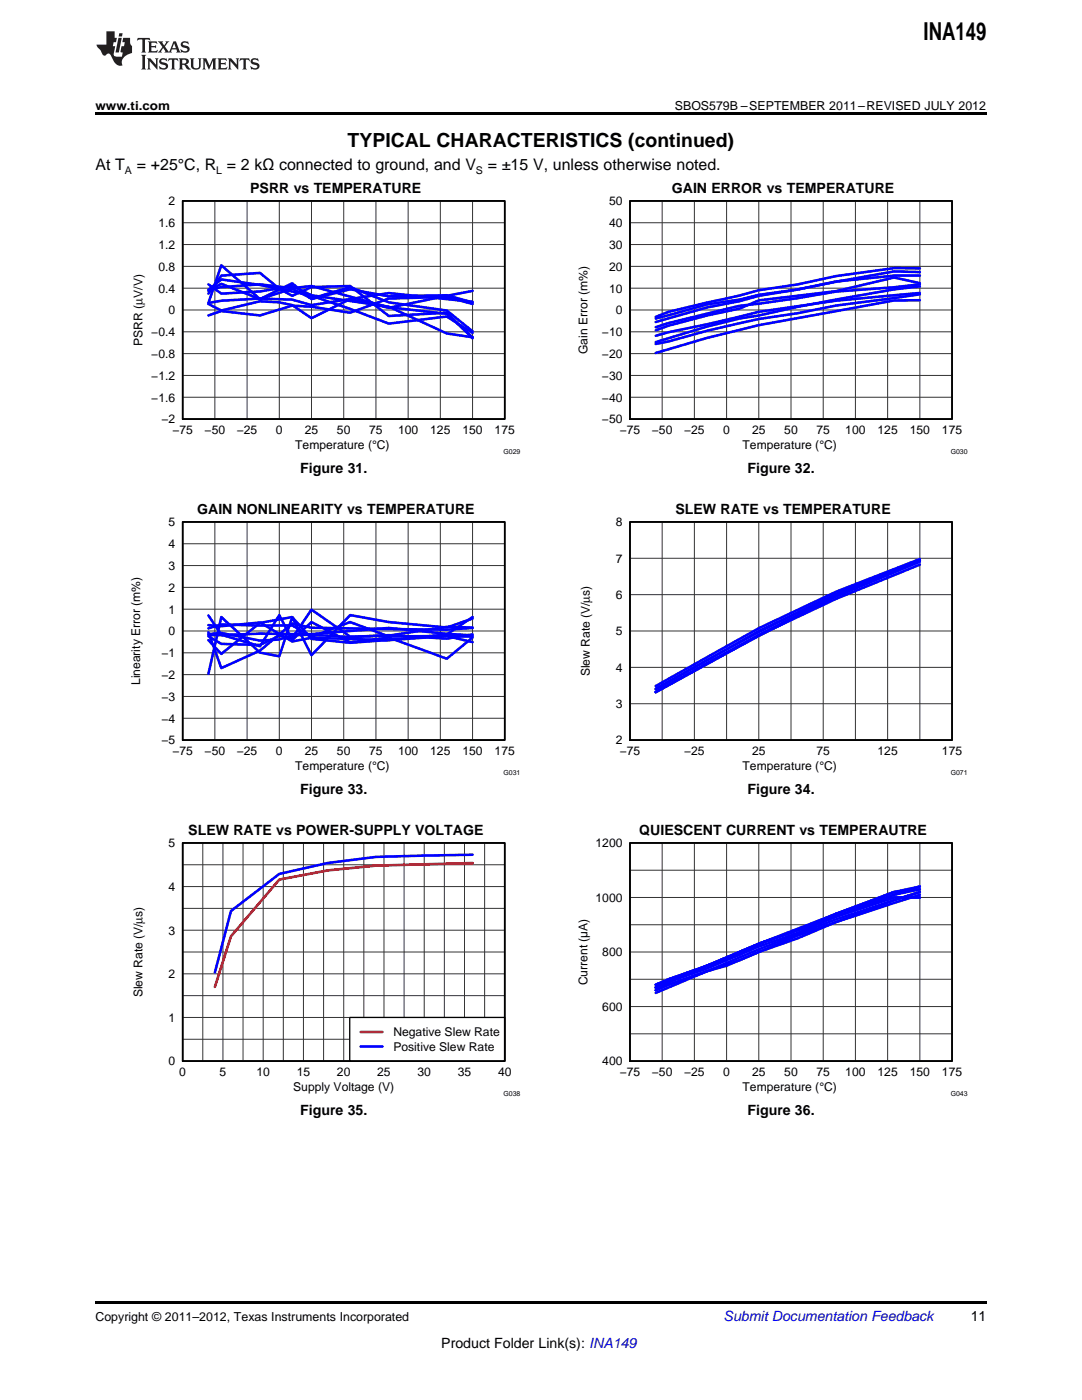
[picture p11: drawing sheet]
<svg xmlns="http://www.w3.org/2000/svg" width="216mm" height="279mm" viewBox="0 0 216 279" stroke-linecap="round" stroke-linejoin="round" font-family="sans-serif">
<path d="M36.4 168.2h64.3v43.6h-64.3z" fill="none" stroke="#000" stroke-width=".26"/>
<g fill="none" stroke="#333" stroke-width=".2">
<path d="M36.4 168.2h64.3v43.6h-64.3zM36.4 176.9h64.3M36.4 172.6h64.3M40.5 168.2v43.6M44.5 168.2v43.6M48.5 168.2v43.6M52.5 168.2v43.6M56.5 168.2v43.6M60.5 168.2v43.6M64.6 168.2v43.6M68.6 168.2v43.6M72.6 168.2v43.6"/>
<path d="M76.6 168.2v43.6M80.6 168.2v43.6M84.7 168.2v43.6M88.7 168.2v43.6M92.7 168.2v43.6M96.7 168.2v43.6M36.4 198.7h64.3M36.4 194.3h64.3M36.4 190h64.3M36.4 185.6h64.3M36.4 181.3h64.3M36.4 207.4h64.3"/>
<path d="M36.4 203.1h64.3"/>
</g>
<path d="M94.3 172.2l-19.3 .6-9.6 .9-9.7 1.8-9.6 11.4-3.2 10.1" fill="none" stroke="#f00" stroke-width=".52"/>
<path d="M94.3 170.6l-19.3 .4-9.6 1.2-9.7 2.2-9.6 7.4-3.2 12.3" fill="none" stroke="#00f" stroke-width=".52"/>
<path d="M69.8 203.1h30.9v8.7h-30.9z" fill="#fff"/>
<path d="M36.4 40.1h64.3v43.5h-64.3zM125.7 40.1h64.3v43.5h-64.3zM36.4 104.2h64.3v43.5h-64.3zM125.7 104.2h64.3v43.5h-64.3zM125.7 168.2h64.3v43.6h-64.3zM69.8 203.1h30.9v8.7h-30.9z" fill="none" stroke="#000" stroke-width=".26"/>
<path d="M72 206h4.3" fill="none" stroke="#f00" stroke-width=".52"/>
<g fill="none" stroke="#00f" stroke-width=".52">
<path d="M41.6 56.7l2.6 1.9 7.7-.4 6.4-1.1 3.9 1.8 15.4 2.3 11.6 5.3 5.1 .8-5.1-4.7-11.6-1.3-15.4-4.2-3.9 .4-6.4-.8-7.7 .6-2.6 .5 2.6-2 7.7 1.1 10.3 2.1 7.7 2.6 7.7 3 11.6-1.4 5.1 3.2M41.6 58.1l2.6-1.5 7.7 3.1 6.4-2.1 3.9 2 7.7-2.3 7.7 3 11.6 1.7 5.1 4.1M41.6 58.6l2.6-3.6 7.7-.5 3.8 3.1 2.6 1.4 3.9-1.7 7.7-.2 7.7 6 11.6-.7 5.1 5.1M94.3 58.1l-16.7 3.3-7.7-1.7-7.7 3.8-3.9-2.6-2.6-.6-3.8-.2-7.7 1.9-2.6-1.3M183.5 58.5l-16.7 1.5-15.4 2.2-10.3 2.5-7.7 1.6-2.6 .7M183.5 59.9l-5.1 .1-11.6 2.1a243.9 243.9 0 0 0-36 8.3M183.5 58.7l-16.7 2.3-7.7 1.5a164.1 164.1 0 0 0-25.7 5.6l-2.6 .5M183.5 55h-5.1l-11.6 1.2-7.7 1.6-7.7 1.2-3.8 1.1-6.5 1.2-10.3 3M183.5 54.3l-5.1-.1-11.6 2-7.7 1.6-7.7 1-3.8 1-6.5 .9-10.3 2.9M183.5 56.5l-5.1-1.1-11.6 2.7-15.4 1.8-3.8 1.7-6.5 1.4-7.7 2-2.6 .9M183.5 57.2l-5.1 .6-11.6 2-7.7 1.4-7.7 1.8-3.8 .6-6.5 1.6-10.3 3.1M183.5 56.7l-5.1 .6-11.6 .9-7.7 1.3-11.5 1.5-14.2 3.5-2.6 .8"/>
<path d="M183.5 53.6l-5.1-.1-11.6 1.6-7.7 1.7-7.7 1.1-3.8 1.1-14.2 3.2-2.6 1M94.3 60.2l-16.7-1.7-15.4 2.4-3.9-1.1-6.4-.2-7.7 .4-2.6 .5 2.6-7.6 7.7 6.8 6.4-3.2 3.9 3.2 7.7-2 7.7 1.4 11.6-.2 5.1 1.4M94.3 60.7l-5.1-1.4-11.6 .3-7.7 2.8-7.7-1.2-3.9-.2-6.4 2-7.7-.9-2.6 .9M183.5 111.9l-16.7 7-15.4 7.8-10.3 5.6-10.3 5.8 20.6-11.3 15.4-7.3 16.7-6.8M183.5 112.1l-16.7 7-15.4 7.8-20.6 11.2M183.5 111.6l-16.7 6.5-15.4 7.3-20.6 11.5M41.6 126.7l2.6 .1 7.7-.3h10.3l15.4-1.2 11.6 1.2 5.1 .3M41.6 124.8l2.6 .2 7.7-.8 6.4 3.8 3.9-.7 15.4 .5 11.6-.9 5.1 .2M41.6 126.5l2.6-.2 7.7 1.5 3.8-.2 2.6-.8 3.9-.1 7.7 .4 7.7-.3 11.6 .7 5.1-.9M41.6 125.4l2.6-.8 7.7 .2h6.4l3.9 2.3 7.7-3 7.7 2.9 11.6-.1 5.1 1.3M41.6 122.8l2.6 3.9 7.7 2.3 3.8-6.2 2.6 4.9 3.9-3.6 7.7 4.1 7.7-1 11.6 4.3 5.1-4.3M94.3 125.3l-5.1 .4-27-.4-3.9-.8-6.4 5.3-7.7 3.5-2.6-7.1"/>
<path d="M94.3 123.1l-5.1 3.5-19.3 1.7-7.7-.8-3.9-4.4-6.4 1.2-7.7 6.2-2.6-2.7M94.3 125.2l-5.1-.1-11.6 1.7-7.7 .3-7.7-5.4-3.9 5.7-2.6-.5-3.8 1.8-7.7-.2-2.6-1.5M94.3 123.4l-5.1 1.8-11.6-1.1-7.7-1.3-7.7 8-3.9-7.6-2.6 7.8-3.8-.8-7.7-7.1-2.6 11.4M130.8 137.4l20.6-11.3 15.4-7.6 16.7-6.7-16.7 6.7-15.4 7.4-20.6 11.7M183.5 178.6l-16.7 5.4-7.7 3.3-7.7 2.7-3.8 1.6-14.2 4.9-2.6 1.1 2.6-1.1 7.7-2.7a384.2 384.2 0 0 1 42.4-15.8l-5.1 1.7-11.6 4.3-7.7 2.7-14.1 6-3.9 1.1-10.3 4.4M130.8 196.5l2.6-1.1 7.7-2.7 10.3-4.3 27-10.4 5.1-1.1-5.1 1.7-11.6 4.3-15.4 5.5-3.8 2.1-6.5 2.2-10.3 4.4 20.6-8.7 7.7-2.8 7.7-3.2 11.6-3.8 5.1-1.1-5.1 .5-11.6 4.4-7.7 3.2a234.5 234.5 0 0 0-18 7.1l-7.7 2.7zM130.8 197.1l2.6-1.1 7.7-2.7 6.5-2.8 3.8-2.1 15.4-5.5 11.6-3.8h5.1h-5.1l-11.6 3.8-7.7 3.3-7.7 2.7-3.8 1.6-6.5 2.2zM72 208.9h4.3"/>
</g>
<path d="M36.4 40.1h64.3v43.5h-64.3zM125.7 40.1h64.3v43.5h-64.3zM36.4 104.2h64.3v43.5h-64.3zM125.7 104.2h64.3v43.5h-64.3zM36.4 168.2h64.3v43.6h-64.3zM125.7 168.2h64.3v43.6h-64.3z" fill="none" stroke="#000" stroke-width=".35"/>
<g fill="none" stroke="#333" stroke-width=".2">
<path d="M36.4 40.1h64.3v43.5h-64.3zM36.4 57.5h64.3M36.4 53.2h64.3M36.4 48.8h64.3M36.4 44.5h64.3M42.9 40.1v43.5M49.3 40.1v43.5M55.7 40.1v43.5M62.2 40.1v43.5M68.6 40.1v43.5M75 40.1v43.5M81.4 40.1v43.5"/>
<path d="M87.9 40.1v43.5M94.3 40.1v43.5M125.7 40.1h64.3v43.5h-64.3zM125.7 57.5h64.3M125.7 53.2h64.3M125.7 48.8h64.3M125.7 44.5h64.3M132.1 40.1v43.5M138.6 40.1v43.5M145 40.1v43.5M151.4 40.1v43.5M157.8 40.1v43.5"/>
<path d="M164.3 40.1v43.5M170.7 40.1v43.5M177.1 40.1v43.5M183.5 40.1v43.5M36.4 79.3h64.3M36.4 74.9h64.3M36.4 70.6h64.3M36.4 66.2h64.3M36.4 61.9h64.3M125.7 79.3h64.3M125.7 74.9h64.3M125.7 70.6h64.3"/>
<path d="M125.7 66.2h64.3M125.7 61.9h64.3M36.4 104.2h64.3v43.5h-64.3zM36.4 117.2h64.3M36.4 112.9h64.3M36.4 108.5h64.3M42.9 104.2v43.5M49.3 104.2v43.5M55.7 104.2v43.5M62.2 104.2v43.5M68.6 104.2v43.5M75 104.2v43.5"/>
<path d="M81.4 104.2v43.5M87.9 104.2v43.5M94.3 104.2v43.5M125.7 104.2h64.3v43.5h-64.3zM125.7 118.7h64.3M125.7 111.4h64.3M132.1 104.2v43.5M138.6 104.2v43.5M145 104.2v43.5M151.4 104.2v43.5M157.8 104.2v43.5M164.3 104.2v43.5"/>
<path d="M170.7 104.2v43.5M177.1 104.2v43.5M183.5 104.2v43.5M36.4 139h64.3M36.4 134.6h64.3M36.4 130.3h64.3M36.4 125.9h64.3M36.4 121.6h64.3M125.7 125.9h64.3M125.7 133.2h64.3M36.4 143.3h64.3M125.7 140.4h64.3"/>
<path d="M125.7 168.2h64.3v43.6h-64.3zM125.7 179.1h64.3M125.7 173.7h64.3M132.1 168.2v43.6M138.6 168.2v43.6M145 168.2v43.6M151.4 168.2v43.6M157.8 168.2v43.6M164.3 168.2v43.6M170.7 168.2v43.6M177.1 168.2v43.6M183.5 168.2v43.6"/>
<path d="M125.7 195.4h64.3M125.7 190h64.3M125.7 184.6h64.3M125.7 206.3h64.3M125.7 200.9h64.3"/>
</g>
<g fill="#231f20">
<path d="M27.5 7.6l-.1 .5 .4-.2h.6v.1v2.1l-.2 .4h1l-.3-.4v-2.1l.1-.1h.5l.5 .2-.2-.5zM29.5 8.3l.2 .3v1.5l-.2 .4h1.8l.2-.6a1.04 1.04 0 0 1-1.3 .2v-.7h.6l.3 .2v-.6l-.3 .2h-.6v-.6l.8-.1 .4 .3-.2-.5zM31.5 8.3l.9 1.1-.9 1.1h.8l-.2-.2 .5-.7 .4 .7-.2 .2h1.5l-.1-.2 .1-.4h.9l.1 .4-.2 .2h1l-.3-.3-.7-1.9h-.5l-.9 2-.8-1 .9-1h-.8l.1 .3-.3 .5-.4-.6 .2-.2zM34.7 8.6l.4 1h-.7zM36.3 8.4a.63 .63 0 0 0-.2 .7 .63 .63 0 0 0 .6 .4l.6 .2 .1 .2a.75 .75 0 0 1-.7 .4 .75 .75 0 0 1-.6-.5l.1 .7 .1-.1a1.11 1.11 0 0 0 1.5-.6 1.13 1.13 0 0 0-1.2-.8l-.1-.4a1.04 1.04 0 0 1 1.2 .2l-.2-.5-.1 .1-.5-.2zM28.2 10.9l.2 .4v2.2l-.2 .4h1l-.3-.4v-2.2l.3-.4zM29.3 11.6l.3 .4v1.5l-.3 .4h.8l-.2-.4v-1.3l1.5 1.7v-1.9l.2-.4h-.7l.2 .4v.9l-1.1-1.3zM32 11.8a.62 .62 0 0 0-.2 .7 .62 .62 0 0 0 .6 .4l.6 .1 .1 .3a.76 .76 0 0 1-.7 .3 .76 .76 0 0 1-.6-.4l.1 .7 .1-.1a1.11 1.11 0 0 0 1.5-.6 1.13 1.13 0 0 0-1.2-.8l-.1-.4a1.04 1.04 0 0 1 1.2 .2l-.2-.6-.1 .1-.5-.1zM33.7 11.6l-.2 .6a.61 .61 0 0 1 .8-.3v1.6l-.2 .4h.9l-.2-.4v-1.6a.63 .63 0 0 1 .8 .3l-.2-.6zM35.6 11.6l.3 .4v1.5l-.3 .4h1l-.2-.2v-.8l.5 .2a.76 .76 0 0 0 1.2 .7l-1-1a.58 .58 0 0 0 .6-.5 .58 .58 0 0 0-.5-.6zM36.4 11.9h.1a.45 .45 0 0 1 .5 .1 .45 .45 0 0 1 .1 .5l-.7 .2zM37.9 11.6l.2 .2a2.17 2.17 0 0 0 .3 1.9 .99 .99 0 0 0 1.6-.6v-1.1l.2-.4h-.7l.2 .2a1.92 1.92 0 0 1-.2 1.8 .6 .6 0 0 1-.9-.5v-1.1l.2-.4zM40.4 11.6l.2 .4v1.5l-.2 .4h.7l-.2-.4v-1.4l.8 1.8 .8-1.8v1.4l-.2 .4h.9l-.2-.4v-1.5l.2-.4h-.8l-.6 1.5-.6-1.5zM43.4 11.6l.2 .4v1.5l-.2 .4h1.8l.2-.6a1.04 1.04 0 0 1-1.3 .1v-.6h.5l.4 .2v-.6l-.4 .2h-.5v-.7h.8l.3 .3-.1-.6zM45.5 11.6l.2 .4v1.5l-.2 .4h.7l-.2-.4v-1.3l1.5 1.7v-1.9l.2-.4h-.7l.2 .4v.9l-1.1-1.3zM47.9 11.6l-.1 .6a.61 .61 0 0 1 .8-.3v1.6l-.3 .4h1l-.3-.4 .1-1.6a.63 .63 0 0 1 .7 .3l-.1-.6zM50.2 11.8a.62 .62 0 0 0-.2 .7 .62 .62 0 0 0 .6 .4l.6 .1 .2 .3a.76 .76 0 0 1-.8 .3 .76 .76 0 0 1-.6-.4l.1 .7 .2-.1a1.11 1.11 0 0 0 1.5-.6 1.13 1.13 0 0 0-1.3-.8l-.1-.4a1.04 1.04 0 0 1 1.2 .2l-.1-.6-.2 .1-.5-.1z"/>
<path d="M21.2 6.3v2.6h-1.9l.1 .4 .7 .9a.91 .91 0 0 0 1 .8 .56 .56 0 0 1 .5-.3 .56 .56 0 0 1 .5 .3l.4 .8a1.53 1.53 0 0 0 1.9 1.2 1.54 1.54 0 0 1 1-2.1l.9-.3v-1.4a1.52 1.52 0 0 1-.3-1.6h-1.4l-.2 .8h.5l-.2 .8h-.4l-.2 1v.2l.4 .1-.2 .8a1.93 1.93 0 0 1-1.6-.3l.3-1.8h-.5l.2-.8h.4l.2-.8h-.4v-1.3zM23.6 7.6l-.6 2.9h.7l.6-2.9zM23.8 6.6l-.1 .7h.6l.2-.7z"/>
</g>
<path d="M19 259.7h177.8v.5h-177.8z" fill="#000"/>
<g fill="#fff">
<path d="M156.1 224.3h.4v.7h-.4z"/>
<path d="M66.9 224.3h.3v.7h-.3z"/>
<path d="M156.1 160.2h.4v.7h-.4z"/>
<path d="M66.9 160.2h.3v.7h-.3z"/>
<path d="M156.1 96.2h.4v.7h-.4z"/>
<path d="M66.9 96.2h.3v.7h-.3z"/>
</g>
<path d="M19 22.5h177.8v.5h-177.8z" fill="#000"/>
<text font-size="4.9" x="184.3" y="7.9">INA149</text>
<text font-size="3.9" x="69.4" y="29.3">TYPICAL CHARACTERISTICS (continued)</text>
<g font-size="3.2">
<text x="19" y="34">At T</text>
<text x="27.3" y="34">= +25°C, R = 2 kΩ connected to ground, and V</text>
<text x="97.3" y="34">= ±15 V, unless otherwise noted.</text>
</g>
<g font-size="2.8">
<text x="49.9" y="38.5">PSRR vs TEMPERATURE</text>
<text x="134.1" y="38.5">GAIN ERROR vs TEMPERATURE</text>
<text x="59.9" y="94.4">Figure 31.</text>
<text x="149.2" y="94.4">Figure 32.</text>
<text x="39.3" y="102.5">GAIN NONLINEARITY vs TEMPERATURE</text>
<text x="134.8" y="102.5">SLEW RATE vs TEMPERATURE</text>
<text x="59.9" y="158.5">Figure 33.</text>
<text x="149.2" y="158.5">Figure 34.</text>
<text x="37.6" y="166.6">SLEW RATE vs POWER-SUPPLY VOLTAGE</text>
<text x="127.6" y="166.6">QUIESCENT CURRENT vs TEMPERAUTRE</text>
<text x="59.9" y="222.5">Figure 35.</text>
<text x="149.2" y="222.5">Figure 36.</text>
<text x="193.7" y="263.6">11</text>
<text x="88.1" y="269">Product Folder Link(s): INA149</text>
</g>
<text font-size="2.8" fill="#0000c8" x="144.4" y="263.6">Submit Documentation Feedback</text>
<g font-size="2.5">
<text x="19" y="21.9">www.ti.com</text>
<text x="134.7" y="21.9">SBOS579B –SEPTEMBER 2011–REVISED JULY 2012</text>
<text x="19" y="263.6">Copyright © 2011–2012, Texas Instruments Incorporated</text>
</g>
<g font-size="2.4">
<text x="33.6" y="41">2</text>
<text x="121.5" y="41">50</text>
<text x="31.6" y="45.3">1.6</text>
<text x="121.5" y="45.3">40</text>
<text x="31.6" y="49.7">1.2</text>
<text x="121.5" y="49.7">30</text>
<text x="31.6" y="58.4">0.4</text>
<text x="31.6" y="54">0.8</text>
<text x="121.5" y="58.4">10</text>
<text x="121.5" y="54">20</text>
<text x="33.6" y="62.7">0</text>
<text x="122.9" y="62.7">0</text>
<text x="28.4" y="69" transform="rotate(-90 28.4 69)">PSRR (µV/V)</text>
<text x="30.2" y="71.4">−0.8</text>
<text x="30.2" y="67.1">−0.4</text>
<text x="117.2" y="70.7" transform="rotate(-90 117.2 70.7)">Gain Error (m%)</text>
<text x="120.1" y="71.4">−20</text>
<text x="120.1" y="67.1">−10</text>
<text x="30.2" y="75.8">−1.2</text>
<text x="120.1" y="75.8">−30</text>
<text x="30.2" y="80.2">−1.6</text>
<text x="120.1" y="80.2">−40</text>
<text x="32.2" y="84.5">−2</text>
<text x="34.4" y="86.6">−75</text>
<text x="40.8" y="86.6">−50</text>
<text x="47.3" y="86.6">−25</text>
<text x="55.1" y="86.6">0</text>
<text x="58.9" y="89.6">Temperature (°C)</text>
<text x="60.8" y="86.6">25</text>
<text x="67.2" y="86.6">50</text>
<text x="73.7" y="86.6">75</text>
<text x="79.4" y="86.6">100</text>
<text x="85.8" y="86.6">125</text>
<text x="92.3" y="86.6">150</text>
<text x="98.7" y="86.6">175</text>
<text x="120.1" y="84.5">−50</text>
<text x="123.7" y="86.6">−75</text>
<text x="130.1" y="86.6">−50</text>
<text x="136.5" y="86.6">−25</text>
<text x="144.3" y="86.6">0</text>
<text x="148.2" y="89.6">Temperature (°C)</text>
<text x="150.1" y="86.6">25</text>
<text x="156.5" y="86.6">50</text>
<text x="162.9" y="86.6">75</text>
<text x="168.7" y="86.6">100</text>
<text x="175.1" y="86.6">125</text>
<text x="181.5" y="86.6">150</text>
<text x="188" y="86.6">175</text>
<text x="33.6" y="105">5</text>
<text x="122.9" y="105">8</text>
<text x="33.6" y="113.7">3</text>
<text x="33.6" y="109.4">4</text>
<text x="122.9" y="112.3">7</text>
<text x="33.6" y="118.1">2</text>
<text x="122.9" y="119.5">6</text>
<text x="33.6" y="122.4">1</text>
<text x="32.2" y="131.2">−1</text>
<text x="33.6" y="126.8">0</text>
<text x="122.9" y="126.8">5</text>
<text x="28" y="136.7" transform="rotate(-90 28 136.7)">Linearity Error (m%)</text>
<text x="32.2" y="135.5">−2</text>
<text x="117.7" y="135" transform="rotate(-90 117.7 135)">Slew Rate (V/µs)</text>
<text x="122.9" y="134.1">4</text>
<text x="32.2" y="139.9">−3</text>
<text x="122.9" y="141.3">3</text>
<text x="32.2" y="148.6">−5</text>
<text x="32.2" y="144.2">−4</text>
<text x="122.9" y="148.6">2</text>
<text x="34.4" y="150.7">−75</text>
<text x="40.8" y="150.7">−50</text>
<text x="47.3" y="150.7">−25</text>
<text x="55.1" y="150.7">0</text>
<text x="58.9" y="153.7">Temperature (°C)</text>
<text x="60.8" y="150.7">25</text>
<text x="67.2" y="150.7">50</text>
<text x="73.7" y="150.7">75</text>
<text x="79.4" y="150.7">100</text>
<text x="85.8" y="150.7">125</text>
<text x="92.3" y="150.7">150</text>
<text x="98.7" y="150.7">175</text>
<text x="123.7" y="150.7">−75</text>
<text x="136.5" y="150.7">−25</text>
<text x="148.2" y="153.7">Temperature (°C)</text>
<text x="150.1" y="150.7">25</text>
<text x="162.9" y="150.7">75</text>
<text x="175.1" y="150.7">125</text>
<text x="188" y="150.7">175</text>
<text x="33.6" y="169.1">5</text>
<text x="118.8" y="169.1">1200</text>
<text x="33.6" y="177.8">4</text>
<text x="118.8" y="180">1000</text>
<text x="33.6" y="186.5">3</text>
<text x="120.2" y="190.9">800</text>
<text x="33.6" y="195.2">2</text>
<text x="117.2" y="196.6" transform="rotate(-90 117.2 196.6)">Current (µA)</text>
<text x="28.4" y="199.1" transform="rotate(-90 28.4 199.1)">Slew Rate (V/µs)</text>
<text x="33.6" y="203.9">1</text>
<text x="120.2" y="201.7">600</text>
<text x="78.5" y="206.8">Negative Slew Rate</text>
<text x="78.5" y="209.7">Positive Slew Rate</text>
<text x="33.6" y="212.6">0</text>
<text x="35.8" y="214.7">0</text>
<text x="43.8" y="214.7">5</text>
<text x="51.2" y="214.7">10</text>
<text x="59.2" y="214.7">15</text>
<text x="67.2" y="214.7">20</text>
<text x="75.3" y="214.7">25</text>
<text x="83.3" y="214.7">30</text>
<text x="91.3" y="214.7">35</text>
<text x="99.4" y="214.7">40</text>
<text x="120.2" y="212.6">400</text>
<text x="123.7" y="214.7">−75</text>
<text x="130.1" y="214.7">−50</text>
<text x="136.5" y="214.7">−25</text>
<text x="144.3" y="214.7">0</text>
<text x="150.1" y="214.7">25</text>
<text x="156.5" y="214.7">50</text>
<text x="162.9" y="214.7">75</text>
<text x="168.7" y="214.7">100</text>
<text x="175.1" y="214.7">125</text>
<text x="181.5" y="214.7">150</text>
<text x="188" y="214.7">175</text>
<text x="58.5" y="217.7">Supply Voltage (V)</text>
<text x="148.2" y="217.7">Temperature (°C)</text>
</g>
<g font-size="2.1">
<text x="24.9" y="34.6">A</text>
<text x="43.1" y="34.6">L</text>
<text x="95" y="34.6">S</text>
</g>
<g font-size="1.4">
<text x="100.5" y="90.5">G029</text>
<text x="189.7" y="90.5">G030</text>
<text x="100.5" y="154.6">G031</text>
<text x="189.7" y="154.6">G071</text>
<text x="100.5" y="218.7">G038</text>
<text x="189.7" y="218.7">G043</text>
</g>
</svg>
